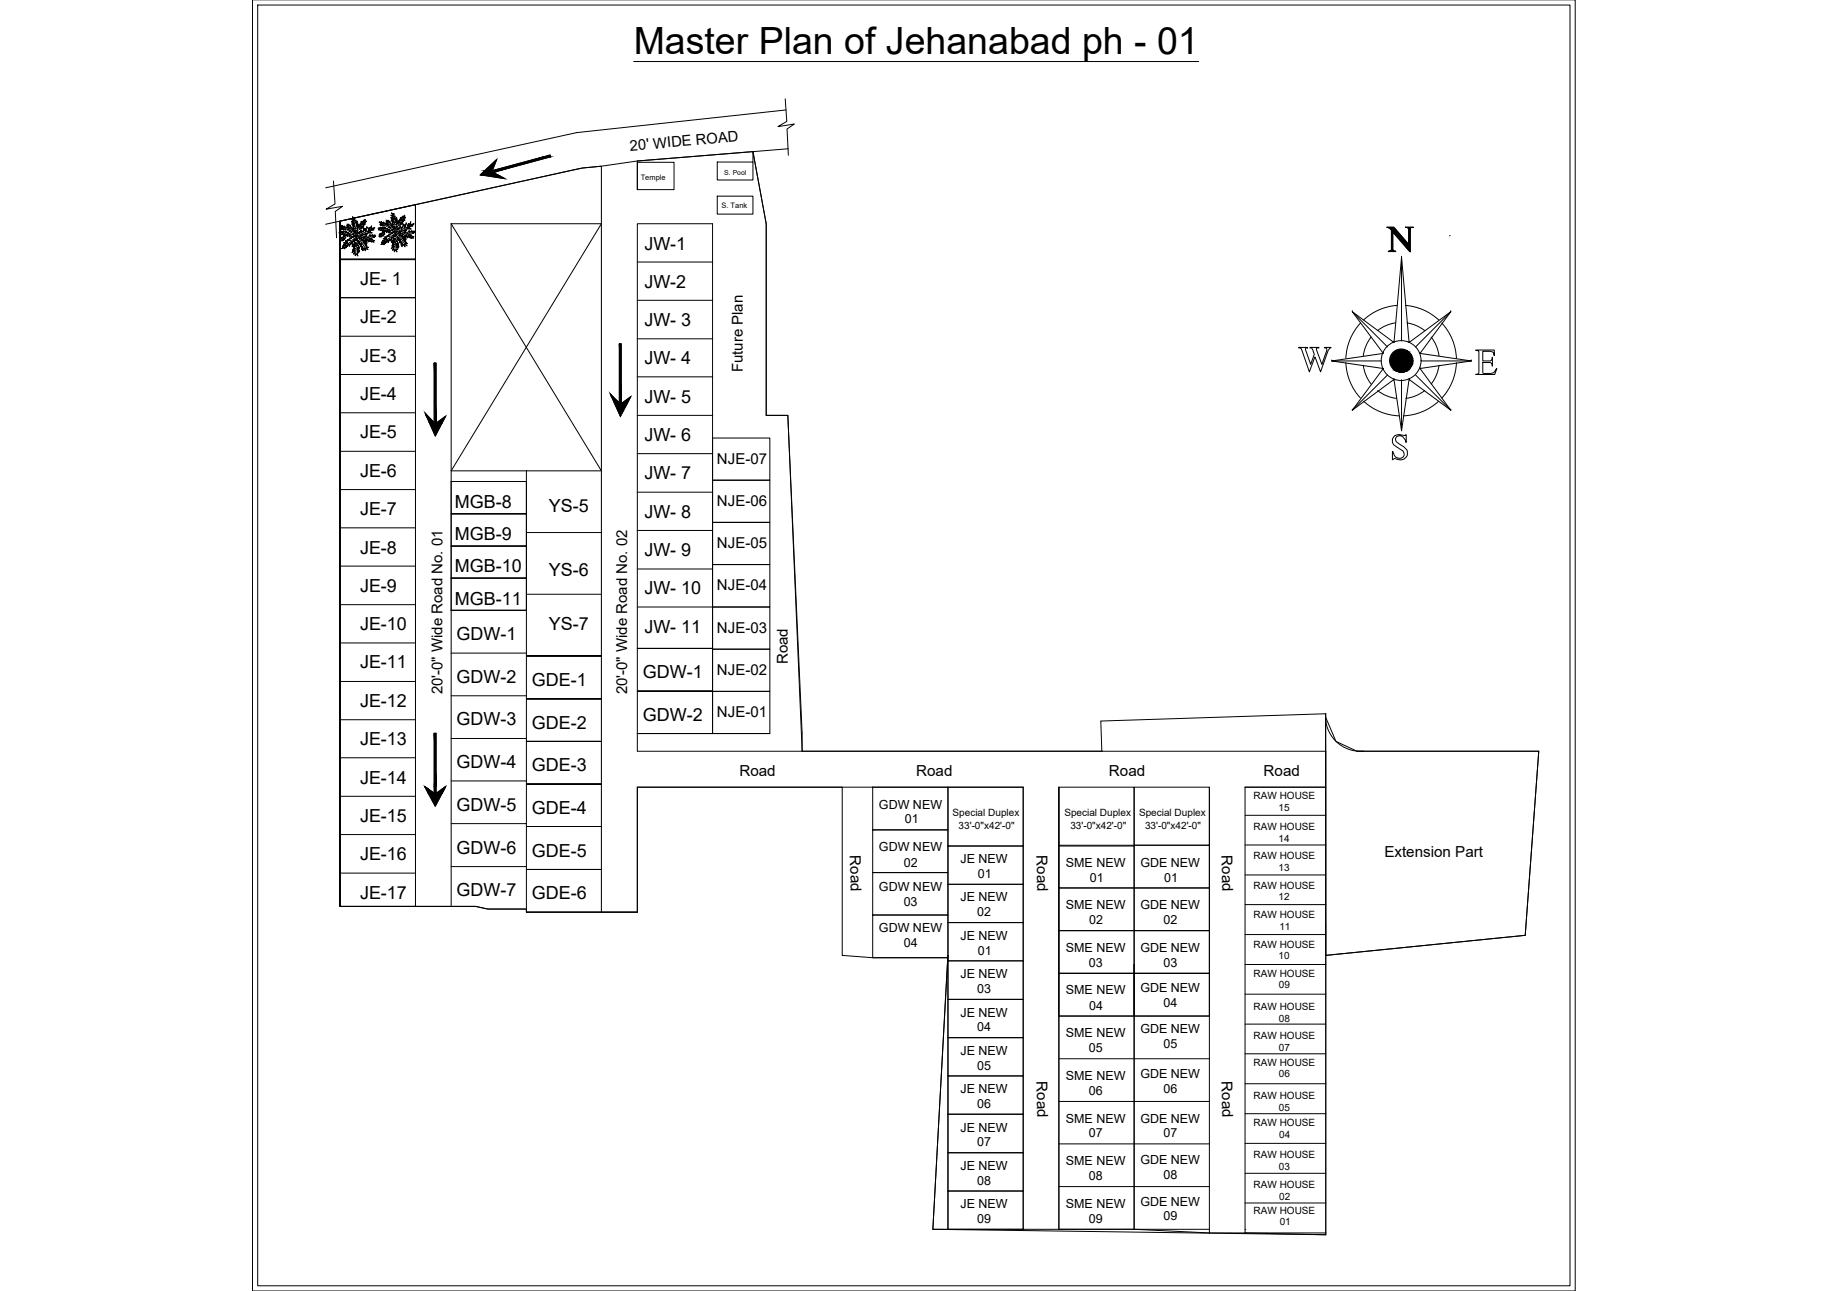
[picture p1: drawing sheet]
<svg xmlns="http://www.w3.org/2000/svg" width="297mm" height="210mm" viewBox="0 0 297 210" stroke-linecap="round" stroke-linejoin="round" font-family="sans-serif">
<!-- layer: simplex -->
<g fill="#000" stroke="#000" stroke-width=".16">
<path d="M78.5 28h1.7l.7 .4zM78.8 27.7l2-1.8-.8 1.8zM88.4 25.5l1-.3 .1 .3zM69.1 67.2l.4 .5h-.2zM69.8 68.8h2.1l-1.1 2.1zM71 68.7l1.5-1-.6 1zM99.2 64l.4 .5h-.2zM99.9 65.6h2.1l-1.1 2.1zM101.1 65.5l1.5-1-.6 1z"/>
<path d="M78.1 28.4h2.8l-2.4-.4zM78.1 28.4h2.8l1.2 .7z"/>
<path d="M78.8 27.7l1.4 .3 1-.3zM78.8 27.7l1.4 .3h-1.7z"/>
<path d="M81.2 27.7l8.3-2.2h-1.1zM80 27.7l8.4-2.2-7.2 2.2z"/>
<path d="M70.6 59l.3 9.7v-9.7zM70.6 59l.3 9.7h-.3z"/>
<path d="M100.7 55.9l.3 9.6v-9.6zM100.7 55.9l.3 9.6h-.3z"/>
<path d="M69.3 67.7l1.3 1-1.1-1zM69.3 67.7l1.3 1h-.8z"/>
<path d="M69.8 68.7l1.1 .1v-.1zM69.8 68.7l1.1 .1z"/>
<path d="M71 68.7l.9 .1v-.1zM70.9 68.8l.1-.1 .9 .1z"/>
<path d="M99.4 64.5l1.3 1-1.1-1zM99.4 64.5l1.3 1h-.8z"/>
<path d="M99.9 65.5l1.1 .1v-.1zM99.9 65.5l1.1 .1z"/>
<path d="M101.1 65.5l.9 .1v-.1zM101 65.6l.1-.1 .9 .1z"/>
</g>
<!-- layer: 0 -->
<g fill="#000" stroke="#000" stroke-width=".16">
<path d="M69 127.9l1.6 1.1h-1zM69.6 129h2.3l-1.1 2.1zM70.9 129l1.6-1.1-.6 1.1z"/>
<path d="M70.6 119.2l.3 8.7v-8.7zM70.6 119.2l.3 8.7h-.3z"/>
<path d="M70.6 127.9l.3 1.1v-1.1zM70.6 127.9l.3 1.1h-.3z"/>
</g>
<g fill="none" stroke="#000" stroke-width=".16">
<path d="M73.3 36.4v111M97.8 36.4v111.9M55.3 42.1h12.2v105.3h-12.2M55.3 42.2h12.2v6.2h-12.2zM55.3 54.7h12.2M103.6 48.8h12.3M103.6 55.1h12.3M103.6 42.6h12.3M55.3 60.9h12.2M55.3 67.1h12.2M55.3 73.4h12.2M55.3 79.6h12.2"/>
<path d="M73.3 78.3h12.3v5.2h-12.3zM85.6 76.6v71.7h18M103.6 61.3h12.3M103.6 67.5h12.3M103.6 73.8h12.3M115.9 78.1h9.3v6.8h-9.3zM115.9 71.2h9.3v6.9h-9.3zM55.3 85.8h12.2M55.3 92h12.2M55.3 98.3h12.2M73.3 94h12.3v5.2h-12.3zM73.3 88.8h12.3v5.2h-12.3z"/>
<path d="M73.3 83.5h12.3v5.3h-12.3zM85.6 86.6h12.2M85.6 96.6h12.2M103.6 80h12.3M103.6 86.2h12.3M103.6 92.5h12.3M103.6 98.7h12.3M115.9 98.7h9.3v6.9h-9.3zM115.9 91.8h9.3v6.9h-9.3zM115.9 84.9h9.3v6.9h-9.3zM55.3 104.5h12.2M55.3 110.8h12.2"/>
<path d="M55.3 117h12.2M73.3 106.2h12.3M73.3 113.1h12.3M97.8 106.7h-12.2h12.2M97.8 113.6h-12.2h12.2M115.9 105.4v-69h-12.3v82.9h12.3M115.9 105.4h-12.3h12.3M115.9 112.4h-12.3h12.3M115.9 112.4h9.3v6.9h-9.3zM115.9 105.6h9.3v6.8h-9.3zM55.3 123.2h12.2M55.3 129.5h12.2"/>
<path d="M55.3 135.7h12.2M73.3 120.1h12.3M73.3 127h12.3M73.3 133.9h12.3M97.8 120.5h-12.2h12.2M97.8 127.5h-12.2h12.2M97.8 134.4h-12.2h12.2M55.3 142h12.2M73.3 140.9h12.3M77.4 147.4h-22.1v-111.4v111.4h22.1l1.9 .4h6.3M97.8 141.4h-12.2h12.2"/>
</g>
<!-- layer: wall -->
<g fill="none" stroke="#000" stroke-width=".16">
<path d="M41 0h215.1v209.9h-215.1zM41.9 .8h213.4v208.3h-213.4zM103 10h91.9M127.7 16.1l.2 3.6-1.4 .9 2.6-.4-1.1 .8 .2 4.2M127.8 17.9l-34 3.7-40.9 8.9M52.9 36.5l14.6-3.2v8.8M54.2 29.4l.3 3.8-1.5 .8 2.7-.5-1.2 .9 .2 4.3M55.3 36l12.2-2.7v8.8h-12.2zM55.3 36l39.4-8.7 3.1-.3 5.8-.8 18.8-1.5 2.2 11.7v31.1h3.5l2.3 54.6h48.7l-.1-4.9 36.5-1.2v84.8l-63.8-.9 2.4-44.2h-12.2l-5-.4v-27.3h-33.3v20.3h-18v-.5h-6.3l-1.9-.4h-22.1zM55.4 37.8l1.4 .4M55.6 36.9l.5 .4M56.1 38.4l-.5 .2h.1l-.4 .1h.3l-.3 .2h.1l-.2 .2h.2v.1l.3-.2v.2l.1-.4 .1 .3v-.4l.1 .2 .2-.4"/>
<path d="M56.1 38.4l-.7 .6M56.2 37.4l-.2-.7-.1 .3-.3-.4 .1 .2-.5-.1 .5 .3-.3 .1h.4l-.3 .2 .7 .1M56.7 36.8l1.4 1.6M57.1 38.2l-.3-.3v.3l-.3-.5 .1 .3-.4-.4 .1 .3-.5-.4 .1 .3-.4-.2 .2 .2-.5-.2 .1 .2h-.2l.3 .1-.3 .1h.6l-.2 .2 .6-.1-.3 .1h.6l-.3 .1 .5-.1-.2 .3 .6-.2-.2 .2 .3-.1M57.4 35.4l.7 3 2.7-1.3M57.7 37.6l-.3-.2 .4 .1-.6-.4h.4l-.3-.2h.3l-.3-.2 .4 .1-.5-.4 .4 .1-.4-.3 .4-.1-.5-.1 .5-.1-.5-.2h.4l-.2-.5 .3 .4v-.3l.1 .6 .2-.1-.1 .5 .3-.3-.2 .5 .3-.2-.3 .5 .5-.3-.4 .6 .3-.2-.3 .7 .2-.2-.2 .7M57.8 38v-.4l-.2 .2v-.2l-.1 .1-.4-.8v.2l-.1-.5v.3l-.3-.5 .1 .3-.4-.3 .2 .4-.3-.1 .4 .3-.5 .1h.7l-.5 .3h.6l-.3 .2h.6l-.3 .2 .6 .2-.4 .2h.7l-.4 .1 .4 .2h-.8l.4 .1-.7 .1 .4 .1-.7 .2 .5 .1-.9 .1 .4 .1-.6 .2h.6l-.7 .2 .5 .1-.6 .2h.3l-.5 .4 .5-.2v.3l.2-.5 .1 .3 .1-.4 .1 .2 .2-.5 .1 .5 .2-.6v.3l.3-.6v.4l.3-.7v.5l.2-.6 .1 .4 .1-.6v.4l.1-.3 .1 .6 .1-.2-.1 .6 .3-.5-.1 .5 .1-.2 .1 .6 .1-.5 .1 1 .2-.5v.7l.1-.5 .3 .5-.1-.4 .5 .2-.3-.3 .4-.1-.4-.1 .2-.1-.4-.1 .3-.1-.5-.2 .6-.1-.7-.1 .7-.1-.7-.1 .4-.1h-.7l.4-.1-.7-.2h.4l-.5-.2 .2-.1M57.9 39.4l-.3 .1h.3l-.4 .1h.4l-.7 .2h.6l-.6 .3 .6-.1-.4 .3 .2-.1-.3 .5 .5-.3-.6 .7 .5-.4-.2 .6 .1-.2 .2 .5 .1-.4 .3 .4-.2-.4h.2l-.1-.3 .3 .1-.4-.4 .5 .2-.4-.4 .3 .1-.3-.3h.3l-.3-.4 .1 .1-.1-.3M58 39.3l-.2 1.9M58.2 38.2v-.5l.1 .3 .2-.4v.4l.2-.6 .1 .5 .2-.4 .1 .2v-.7l.3 .6v-.5l.1 .5 .1-.8 .4 .6v-.4l.1 .4 .3-.7v.4l.5-.1-.5 .4h.4l-1 .2h.5l-.6 .1 .8 .2h-1.1l.3 .2h-.6l.5 .1h-.8l.2 .1-.5-.1 .5 .5-.8-.3M58.4 37.2l.1-.6 .1 .2v-.5l.1 .3v-.6l.2 .4v-.4l.1 .1 .1-.3 .1 .1 .2-.2-.1 .3h.3l-.3 .1 .2 .1-.4 .1 .3 .1-.4 .1 .2 .2-.4 .1 .3 .1-.5 .2h.3l-.5 .3M59 38.5h.9l-.1 .1 .5 .1h-.3l.6 .2h-.3l.6 .2-.3 .1 .2 .2-.4-.2 .1 .2-.3-.3-.1 .2-.1-.3-.1 .3-.2-.4-.1 .3-.1-.4-.1 .2-.2-.3-.1 .1v-.1"/>
<path d="M59.2 38.6l1.4 .6M59.3 35.8l-.7 1.2M59.9 38.4l.3-.3v.3l.4-.2-.1 .1 .5-.1-.1 .1 .2 .1h-.5l.3 .2-.6-.1M60.8 38.3l-.7 .2M61.8 37.2l1.3 .3M62 36.3l.5 .3M62.5 37.7l-.5 .2 .1 .1h-.4l.3 .1-.4 .1h.2l-.2 .2h.2v.2l.2-.3v.2l.2-.3 .1 .2v-.3l.1 .2 .1-.4 .1 .2v-.3M62.5 37.7l-.7 .6M62.6 36.7l-.3-.6v.2l-.3-.3v.2l-.4-.1 .4 .3-.2 .1h.4l-.4 .1h.6l-.2 .1 .4 .1M63.1 36.1l1.3 1.6M63.5 37.6l-.3-.4v.3l-.3-.4 .1 .3-.4-.5 .1 .4-.5-.4 .1 .3-.4-.3 .1 .3-.4-.2 .1 .1-.2 .1h.3l-.3 .2h.6l-.3 .1 .6-.1-.3 .2 .7-.1-.4 .1h.6l-.2 .2 .6-.2-.3 .2 .4-.1M63.8 34.7l.6 3 2.8-1.2"/>
<path d="M64.1 37l-.3-.2h.3l-.5-.3h.4l-.3-.2h.2l-.2-.3 .4 .1-.5-.3h.4l-.4-.3h.4l-.5-.1 .4-.1-.4-.3 .4 .1-.2-.5 .3 .3v-.2l.1 .6 .1-.2-.1 .6 .4-.4-.2 .5 .3-.2-.3 .6 .5-.4-.5 .7 .4-.3-.3 .8 .2-.2-.2 .6M64.2 37.4v-.4l-.1 .2-.1-.2-.1 .1-.5-1.2-.1 .3-.2-.4v.3l-.3-.3 .2 .4-.3-.1 .4 .2-.5 .1 .7 .1-.5 .3h.6l-.3 .2h.5l-.2 .2 .6 .2-.4 .1 .6 .1-.3 .1 .3 .1h-.7l.4 .1-.7 .2 .4 .1-.7 .1 .4 .1-.8 .1 .4 .2-.6 .1 .6 .1-.7 .2 .5 .1-.7 .2h.3l-.4 .4 .5-.2v.2l.2-.4v.2l.2-.3 .1 .2 .2-.5v.4l.2-.6 .1 .4 .3-.6v.4l.3-.7v.5l.2-.6v.3l.1-.6 .1 .4 .1-.3v.7l.2-.2-.1 .5 .2-.4v.5l.1-.3 .1 .7 .1-.5v.5l.1-.2v.6l.1-.5v.7l.1-.5 .5 .5-.2-.4 .5 .3-.3-.4h.4l-.6-.3 .3-.1-.5-.2 .6-.1-.8-.1 .7-.1-.7-.1 .5-.1-.7-.1 .3-.1-.6-.1h.4l-.5-.3h.2M64.2 38.7l-.2 .1h.3l-.4 .2h.3l-.6 .2h.6l-.6 .2 .6-.1-.4 .4 .3-.1-.4 .4 .4-.3-.5 .7 .5-.4-.3 .7 .2-.2 .1 .5 .1-.4 .3 .4-.1-.5 .3 .1-.3-.4 .4 .1-.4-.3 .5 .1-.5-.4 .4 .1-.3-.2h.3l-.3-.4 .2 .1-.2-.3M64.4 38.7l-.2 1.8M64.5 37.6l.1-.5 .1 .3 .1-.4v.4l.3-.7 .1 .6 .1-.4 .2 .2v-.7l.3 .6v-.5l.1 .5 .1-.8 .3 .6 .1-.5 .1 .4 .3-.7-.1 .5 .6-.1-.6 .3h.5l-1 .2 .5 .1-.6 .1 .8 .1-1.1 .1 .3 .1h-.6l.5 .2-.8-.1 .1 .1h-.5l.5 .4-.7-.3M64.8 36.5v-.5l.1 .2 .1-.6 .1 .4v-.6l.2 .3v-.4l.1 .1 .1-.3 .1 .1 .2-.2-.1 .3h.2l-.3 .1 .3 .1-.5 .2 .5 .1-.6 .1 .3 .1-.4 .2 .3 .1-.5 .1 .3 .1-.5 .2M65.3 37.8l1 .1-.1 .1 .5 .1h-.3l.6 .1-.4 .1 .7 .2h-.3l.2 .2-.4-.1 .1 .2-.3-.3-.1 .2-.2-.4-.1 .4-.2-.5v.3l-.1-.3-.1 .2-.2-.4-.1 .2-.1-.2M65.6 37.9l1.4 .6M65.7 35.2l-.7 1.1M65.9 39.7l-1.5-2-2.3 2.1M66.3 37.8l.2-.3 .1 .2 .4-.2-.1 .1h.5l-.1 .1 .1 .1h-.4l.3 .1h-.6M67.2 37.6l-.8 .2"/>
<path d="M67.5 33.3v3.1M73.3 36.4l24.5 40.2h-24.5l24.5-40.2zM78.1 28.4l2.7-2.5-.8 1.8 9.4-2.5 .1 .3-9.3 2.5 1.9 1.1zM97.8 36.4v-9.4l-3.1 .3-1.5 .3-25.7 5.7v9.6M103.6 26.4h6v4.4h-6zM116.6 31.9h5.8v2.9h-5.8zM116.6 26.3h5.8v3h-5.8zM122.4 26.3v-1.6l2.2 11.7v31.1h3.5l2.3 51.8v2.8M128.2 24.2l-24.6 2v4.6M225.5 36.9h1.1l2.4 2.7v-2.3l-.1-.2-.4-.2h1.3l-.5 .2v3.9l-2.8-3.2v2.9l.4 .2h-1.2l.3-.1 .2-.3v-3.1l-.3-.3zM225.6 37h1M225.8 37.1h.9"/>
<path d="M225.9 37.1h.8M226 37.1h.8M226.1 37.2l2.9 3.5M226.2 37.2l2.8 3.4M226.3 37.5v3.2M226.3 37.2l2.7 3.2M226.3 37.2l2.7 3.1M226.3 37.6v3.1M226.3 37.2l2.7 3M226.4 37.7v3M226.4 37.2l2.6 2.9M226.4 37.7h.1"/>
<path d="M226.5 37.8h.1M226.5 37.2l2.5 2.9-2.4-2.9M226.6 37.2l2.4 2.8M226.7 37.2l2.3 2.7M226.8 37.2l2.2 2.6M226.9 37.2l2.1 2.6M228.7 37h.9M228.9 37.1h.4M229 37.1v.1M229 39.7h.1M229.1 37.1v3.6M229.1 37.1v3.7"/>
<path d="M229.2 37.1v3.8M229.3 37.1v3.8M229.3 37.1v.1M55.3 48.4h12.2M55.7 40.4l2.4-2 1.3 2M70.6 59h.3v9.8l1.6-1.1-1.7 3.2-1.7-3.7 1.5 1.5zM100.7 55.9h.3v9.7l1.6-1.1-1.7 3.2-1.7-3.7 1.5 1.5zM211.1 56.5h1.5l-.3 .1-.1 .2 .9 2.4 .6-1.6-.3-.8-.4-.3h1.4l-.3 .1-.1 .2 .9 2.4 .8-2.3v-.2l-.4-.2h1.1l-.5 .5-1.2 3.5-.9-2.4-.9 2.4-1.3-3.7zM216.5 58.7h.1M216.5 58.7h8.1M218.8 59a9 9 0 0 0 2.4 5.7M219.9 50.7h.1"/>
<path d="M219.9 50.7l5.7 5.7M221.2 52.5a9 9 0 0 0-2.4 5.8M221.6 59.4l.5 1.6 .8 1.4M222.9 54.8l-.8 1.5-.5 1.6M224.9 57.5h.1M225.9 40.8h.9M226.1 40.8h.5M226.2 40.7h.3M226.3 40.5l-.1 .2M226.4 40.5l.1 .2M226.6 55.7h.1M226.9 52.5l-1.6 .4-1.3 .8"/>
<path d="M227.1 49.7a9 9 0 0 0-5.4 2.3M227.9 41.8l1.2 13.9 6.8-5-5 6.8 8.3 1.2-8.3 1.2 5 6.8-6.8-5-1.2 8.3-1.3-8.3-6.7 5 5-6.8-8.4-1.2 8.4-1.2-5-6.8 6.7 5zM227.9 41.8h.1M227.9 41.8v13.6M228.5 49.7a9 9 0 0 1 5.4 2.3M228.7 52.5l1.6 .4 1.3 .8M229.1 55.7h.1M230.9 59.9h.1M230.9 57.5h.1M231.1 58.7h8.1M232.7 54.8l.8 1.5 .5 1.6M234 59.4l-.5 1.6-.8 1.4"/>
<path d="M234.4 52.5a9 9 0 0 1 2.4 5.8M235.9 50.7h.1M235.9 50.7l-5.7 5.7M236.8 59a9 9 0 0 1-2.4 5.7M239.2 58.7h.1M239.9 56.9h3l.1 .9h-.1a.55 .55 0 0 0-.6-.7h-1.2v1.6h1.2l.2-.2 .1-.4v1.4v-.3l-.3-.3h-1.2v1.7l1.2 .1a1.33 1.33 0 0 0 1.1-.8l-.4 1h-3.1l.5-.3v-3.4zM219.9 66.7h.1M221.7 65.2a9 9 0 0 0 5.8 2.4M224 63.5l1.4 .9 1.6 .4M225.6 61l-5.7 5.7M226.6 61.7h.1M226.8 70.8a2.5 2.5 0 0 1 1.7 0l.1-.1v1.2a1.08 1.08 0 0 0-1.5-.9 .67 .67 0 0 0-.2 .7 .67 .67 0 0 0 .5 .5 2.37 2.37 0 0 1 1.4 1.3 1.13 1.13 0 0 1-1.6 1.2l-.5-.1-.3 .1v-1.3a1.8 1.8 0 0 0 .9 1.1 .73 .73 0 0 0 1-.4 .73 .73 0 0 0-.5-1l-.3-.1a1.51 1.51 0 0 1-1.1-1.2v-.4z"/>
<path d="M227.9 70h.1M227.9 61.9h.1M227.9 60.6h.1M227.9 61.9v8.1M229.1 61.7h.1M230.2 61l5.7 5.7M231.6 63.5l-1.4 .9-1.6 .4M233.9 65.2a9 9 0 0 1-5.7 2.4M235.9 66.7h.1M73.3 99.2h12.3M73.3 83.5h12.3M73.3 88.8h12.3"/>
<path d="M73.3 94h12.3M70.6 119.2h.3v9.8l1.6-1.1-1.7 3.2-1.8-3.2 1.6 1.1zM115.9 105.4v13.9M125.2 119.3h-21.6v2.8h111.9v78.7l-13.1-.3v-72.5h13.1M215.5 116.6l1.7 3.9 3.4 1.6h29.6l-2.2 30-32.5 3.2zM215.5 116a5.7 5.7 0 0 0 6.2 6.1M70.6 129l-1.6-1.1 1.6 1.1M71.9 129l.6-1.1-.6 1.1M141.9 128h12.2v6.9h-12.2zM141.9 134.9h12.2v7h-12.2zM154.1 137.6h12.3v6.2h-12.3zM154.1 128h12.3v9.6h-12.3z"/>
<path d="M172.2 128h12.2v9.6h-12.2zM172.2 137.4h12.2v7h-12.2zM172.2 128v71.9M184.4 137.4h12.2v7h-12.2zM184.4 128h12.2v9.4h-12.2zM196.6 128v72.5M202.4 137.4h13.1M202.4 132.6h13.1M220.6 122.1h29.6l-2.2 30-32.5 3.2M85.6 148.3h18v-20.3h62.8v71.9M141.9 141.9h12.2v6.9h-12.2zM141.9 148.8h12.2v6.9h-12.2z"/>
<path d="M154.1 156.2h12.3v6.3h-12.3zM154.1 150h12.3v6.2h-12.3zM154.1 143.8h12.3v6.2h-12.3zM172.2 158.3h12.2v6.9h-12.2zM172.2 144.4h12.2v6.9h-12.2zM172.2 151.3h12.2v7h-12.2zM172.2 158.3h24.4M184.4 158.3h12.2v6.9h-12.2zM184.4 144.4h12.2v6.9h-12.2zM184.4 151.3h12.2v7h-12.2zM184.4 156.8v43.1l12.2 .6M202.4 156.8h13.1"/>
<path d="M202.4 151.9h13.1M202.4 147.1h13.1M202.4 142.3h13.1M154.1 174.9h12.3v6.3h-12.3zM154.1 168.7h12.3v6.2h-12.3zM154.1 162.5h12.3v6.2h-12.3zM172.2 179.1h24.4M172.2 172.1h24.4M172.2 165.2h24.4M202.4 176.2h13.1M202.4 171.3h13.1M202.4 166.5h13.1"/>
<path d="M202.4 161.6h13.1M154.1 193.6h12.3v6.3h-12.3zM154.1 187.4h12.3v6.2h-12.3zM154.1 181.2h12.3v6.2h-12.3zM154.1 199.9v-44.6l-2.4 44.6h44.9M172.2 192.9h24.4M172.2 186h24.4M202.4 199.9h.2M202.4 195.6h13.1M202.4 190.8h13.1M202.4 185.9h13.1M202.4 181.1h13.1"/>
<path d="M196.6 200.5h18.9"/>
<circle cx="227.8" cy="58.6" r="3.2"/>
<circle cx="227.8" cy="58.6" r="1.88"/>
</g>
<g fill="#000" stroke="#000" stroke-width=".16">
<path d="M227.4 56.9l.5-.1 .4 .1zM226.9 60.3h1.9l-.5 .2z"/>
<path d="M227.4 56.9l1.4 .2-.5-.2zM226.9 57.1l.5-.2 1.4 .2z"/>
<path d="M226.9 57.1l2.3 .3-.4-.3zM226.6 57.4l.3-.3 2.3 .3z"/>
<path d="M226.6 57.4l2.9 .4-.3-.4zM226.6 57.4l2.9 .4h-3.2z"/>
<path d="M226.3 57.8l3.4 .4-.2-.4zM226.3 57.8l3.4 .4h-3.6z"/>
<path d="M226.3 59.6l2.9 .4 .3-.4zM226.3 59.6l2.9 .4h-2.6z"/>
<path d="M226.1 58.2l3.6 .5v-.5zM226.1 58.2l3.6 .5h-3.7z"/>
<path d="M226.1 59.2l3.4 .4 .2-.4zM226.1 59.2l3.4 .4h-3.2z"/>
<path d="M226 58.7l3.7 .5v-.5zM226 58.7l3.7 .5h-3.6z"/>
<path d="M226.9 60.3l.5 .2h.9zM227.4 60.5h.9l-.4 .1z"/>
<path d="M226.6 60l2.2 .3 .4-.3zM226.6 60l2.2 .3h-1.9z"/>
</g>
<path d="M235.7 38.3h.1" fill="none" stroke="#0d0d0d" stroke-width=".16"/>
<text font-size="6.1" x="103" y="8.7">Master Plan of Jehanabad ph - 01</text>
<g font-size="2.9">
<text x="104.8" y="40.6">JW-1</text>
<text x="58.5" y="46.4">JE- 1</text>
<text x="104.8" y="46.8">JW-2</text>
<text x="58.5" y="52.6">JE-2</text>
<text x="104.8" y="53">JW- 3</text>
<text x="58.5" y="58.8">JE-3</text>
<text x="104.8" y="59.2">JW- 4</text>
<text x="58.5" y="65">JE-4</text>
<text x="104.8" y="65.5">JW- 5</text>
<text x="58.5" y="71.3">JE-5</text>
<text x="104.8" y="71.7">JW- 6</text>
<text x="58.5" y="77.5">JE-6</text>
<text x="104.8" y="77.9">JW- 7</text>
<text x="58.5" y="83.7">JE-7</text>
<text x="73.9" y="82.6">MGB-8</text>
<text x="89.2" y="83.3">YS-5</text>
<text x="73.9" y="87.8">MGB-9</text>
<text x="104.8" y="84.2">JW- 8</text>
<text x="58.5" y="90">JE-8</text>
<text x="73.9" y="93.1">MGB-10</text>
<text x="89.2" y="93.7">YS-6</text>
<text x="104.8" y="90.4">JW- 9</text>
<text x="58.5" y="96.2">JE-9</text>
<text x="73.9" y="98.3">MGB-11</text>
<text x="104.8" y="96.6">JW- 10</text>
<text x="58.5" y="102.5">JE-10</text>
<text x="74.2" y="104.1">GDW-1</text>
<text x="89.2" y="102.4">YS-7</text>
<text x="104.8" y="102.9">JW- 11</text>
<text x="58.5" y="108.7">JE-11</text>
<text x="74.2" y="111.1">GDW-2</text>
<text x="86.5" y="111.5">GDE-1</text>
<text x="104.5" y="110.3">GDW-1</text>
<text x="58.5" y="114.9">JE-12</text>
<text x="74.2" y="118">GDW-3</text>
<text x="86.5" y="118.5">GDE-2</text>
<text x="104.5" y="117.2">GDW-2</text>
<text x="58.5" y="121.2">JE-13</text>
<text x="74.2" y="124.9">GDW-4</text>
<text x="86.5" y="125.4">GDE-3</text>
<text x="58.5" y="127.4">JE-14</text>
<text x="74.2" y="131.9">GDW-5</text>
<text x="58.5" y="133.7">JE-15</text>
<text x="86.5" y="132.3">GDE-4</text>
<text x="58.5" y="139.8">JE-16</text>
<text x="74.2" y="138.8">GDW-6</text>
<text x="86.5" y="139.3">GDE-5</text>
<text x="58.5" y="146.1">JE-17</text>
<text x="74.2" y="145.7">GDW-7</text>
<text x="86.5" y="146.2">GDE-6</text>
</g>
<g font-size="2.5">
<text x="120.2" y="126.1">Road</text>
<text x="149" y="126.1">Road</text>
<text x="180.3" y="126.1">Road</text>
<text x="205.4" y="126.1">Road</text>
<text x="138.2" y="139.1" transform="rotate(89 138.2 139.1)">Road</text>
<text x="168.5" y="139.1" transform="rotate(89 168.5 139.1)">Road</text>
<text x="198.6" y="139.1" transform="rotate(89 198.6 139.1)">Road</text>
<text x="225.1" y="139.4">Extension Part</text>
<text x="168.5" y="175.8" transform="rotate(89 168.5 175.8)">Road</text>
<text x="198.6" y="175.8" transform="rotate(89 198.6 175.8)">Road</text>
</g>
<g font-size="2.4">
<text x="102.5" y="24.5" transform="rotate(-5 102.5 24.5)">20' WIDE ROAD</text>
<text x="120.8" y="60.6" transform="rotate(-90 120.8 60.6)">Future Plan</text>
<text x="116.6" y="75.5">NJE-07</text>
<text x="116.6" y="82.3">NJE-06</text>
<text x="116.6" y="89.2">NJE-05</text>
<text x="116.6" y="95.9">NJE-04</text>
<text x="116.6" y="102.9">NJE-03</text>
<text x="128.1" y="108" transform="rotate(-90 128.1 108)">Road</text>
<text x="72" y="112.9" transform="rotate(-90 72 112.9)">20'-0&quot; Wide Road No. 01</text>
<text x="102" y="112.9" transform="rotate(-90 102 112.9)">20'-0&quot; Wide Road No. 02</text>
<text x="116.6" y="109.7">NJE-02</text>
<text x="116.6" y="116.6">NJE-01</text>
</g>
<g font-size="2">
<text x="142.9" y="131.5">GDW NEW</text>
<text x="147.1" y="133.9">01</text>
<text x="142.9" y="138.4">GDW NEW</text>
<text x="147" y="140.9">02</text>
<text x="156.2" y="140.3">JE NEW</text>
<text x="159" y="142.8">01</text>
<text x="173.3" y="141">SME NEW</text>
<text x="177.2" y="143.4">01</text>
<text x="185.4" y="141">GDE NEW</text>
<text x="189.3" y="143.4">01</text>
<text x="142.9" y="144.9">GDW NEW</text>
<text x="146.9" y="147.3">03</text>
<text x="156.2" y="146.6">JE NEW</text>
<text x="158.9" y="149">02</text>
<text x="173.3" y="147.8">SME NEW</text>
<text x="185.4" y="147.8">GDE NEW</text>
<text x="142.9" y="151.5">GDW NEW</text>
<text x="147" y="153.9">04</text>
<text x="156.2" y="152.8">JE NEW</text>
<text x="159" y="155.3">01</text>
<text x="173.3" y="154.7">SME NEW</text>
<text x="177.1" y="150.3">02</text>
<text x="185.4" y="154.7">GDE NEW</text>
<text x="189.2" y="150.2">02</text>
<text x="156.2" y="159.1">JE NEW</text>
<text x="158.9" y="161.5">03</text>
<text x="173.3" y="161.7">SME NEW</text>
<text x="177" y="157.2">03</text>
<text x="185.4" y="161.3">GDE NEW</text>
<text x="189.2" y="157.2">03</text>
<text x="156.2" y="165.3">JE NEW</text>
<text x="158.9" y="167.7">04</text>
<text x="177.1" y="164.1">04</text>
<text x="185.4" y="168">GDE NEW</text>
<text x="189.2" y="163.7">04</text>
<text x="156.2" y="171.5">JE NEW</text>
<text x="158.9" y="174">05</text>
<text x="173.3" y="168.6">SME NEW</text>
<text x="177" y="171.1">05</text>
<text x="189.2" y="170.4">05</text>
<text x="156.2" y="177.7">JE NEW</text>
<text x="173.3" y="175.6">SME NEW</text>
<text x="177" y="178">06</text>
<text x="185.4" y="175.2">GDE NEW</text>
<text x="189.2" y="177.7">06</text>
<text x="156.2" y="184">JE NEW</text>
<text x="158.9" y="180.2">06</text>
<text x="173.3" y="182.5">SME NEW</text>
<text x="177" y="184.9">07</text>
<text x="185.4" y="182.5">GDE NEW</text>
<text x="189.2" y="184.9">07</text>
<text x="156.2" y="190.2">JE NEW</text>
<text x="158.9" y="186.4">07</text>
<text x="173.3" y="189.5">SME NEW</text>
<text x="177" y="191.9">08</text>
<text x="185.4" y="189.2">GDE NEW</text>
<text x="189.2" y="191.6">08</text>
<text x="156.2" y="196.4">JE NEW</text>
<text x="158.9" y="192.6">08</text>
<text x="173.3" y="196.4">SME NEW</text>
<text x="185.4" y="196">GDE NEW</text>
<text x="158.9" y="198.9">09</text>
<text x="177" y="198.8">09</text>
<text x="189.2" y="198.4">09</text>
</g>
<g font-size="1.6">
<text x="203.8" y="130">RAW HOUSE</text>
<text x="207.9" y="131.9">15</text>
<text x="154.9" y="132.7">Special Duplex</text>
<text x="155.9" y="134.8">33'-0&quot;x42'-0&quot;</text>
<text x="173" y="132.7">Special Duplex</text>
<text x="174" y="134.8">33'-0&quot;x42'-0&quot;</text>
<text x="185.2" y="132.7">Special Duplex</text>
<text x="186.2" y="134.8">33'-0&quot;x42'-0&quot;</text>
<text x="203.8" y="134.9">RAW HOUSE</text>
<text x="207.9" y="136.8">14</text>
<text x="203.8" y="139.7">RAW HOUSE</text>
<text x="207.9" y="141.6">13</text>
<text x="203.8" y="149.3">RAW HOUSE</text>
<text x="203.8" y="144.5">RAW HOUSE</text>
<text x="207.9" y="146.4">12</text>
<text x="203.8" y="154.1">RAW HOUSE</text>
<text x="207.9" y="156">10</text>
<text x="208" y="151.2">11</text>
<text x="203.8" y="158.8">RAW HOUSE</text>
<text x="207.9" y="160.7">09</text>
<text x="203.8" y="164.2">RAW HOUSE</text>
<text x="207.9" y="166.1">08</text>
<text x="203.8" y="173.3">RAW HOUSE</text>
<text x="203.8" y="169">RAW HOUSE</text>
<text x="207.9" y="170.9">07</text>
<text x="203.8" y="178.7">RAW HOUSE</text>
<text x="207.9" y="175.2">06</text>
<text x="203.8" y="183.1">RAW HOUSE</text>
<text x="207.9" y="180.6">05</text>
<text x="208" y="185.1">04</text>
<text x="203.8" y="188.4">RAW HOUSE</text>
<text x="207.9" y="190.3">03</text>
<text x="203.8" y="197.3">RAW HOUSE</text>
<text x="203.8" y="193.2">RAW HOUSE</text>
<text x="208" y="195.1">02</text>
<text x="208.1" y="199.2">01</text>
</g>
<g font-size="1.2">
<text x="104.2" y="29.3">Temple</text>
<text x="117.3" y="33.8">S. Tank</text>
</g>
<text font-size="1.1" x="117.8" y="28.5">S. Pool</text>
</svg>
